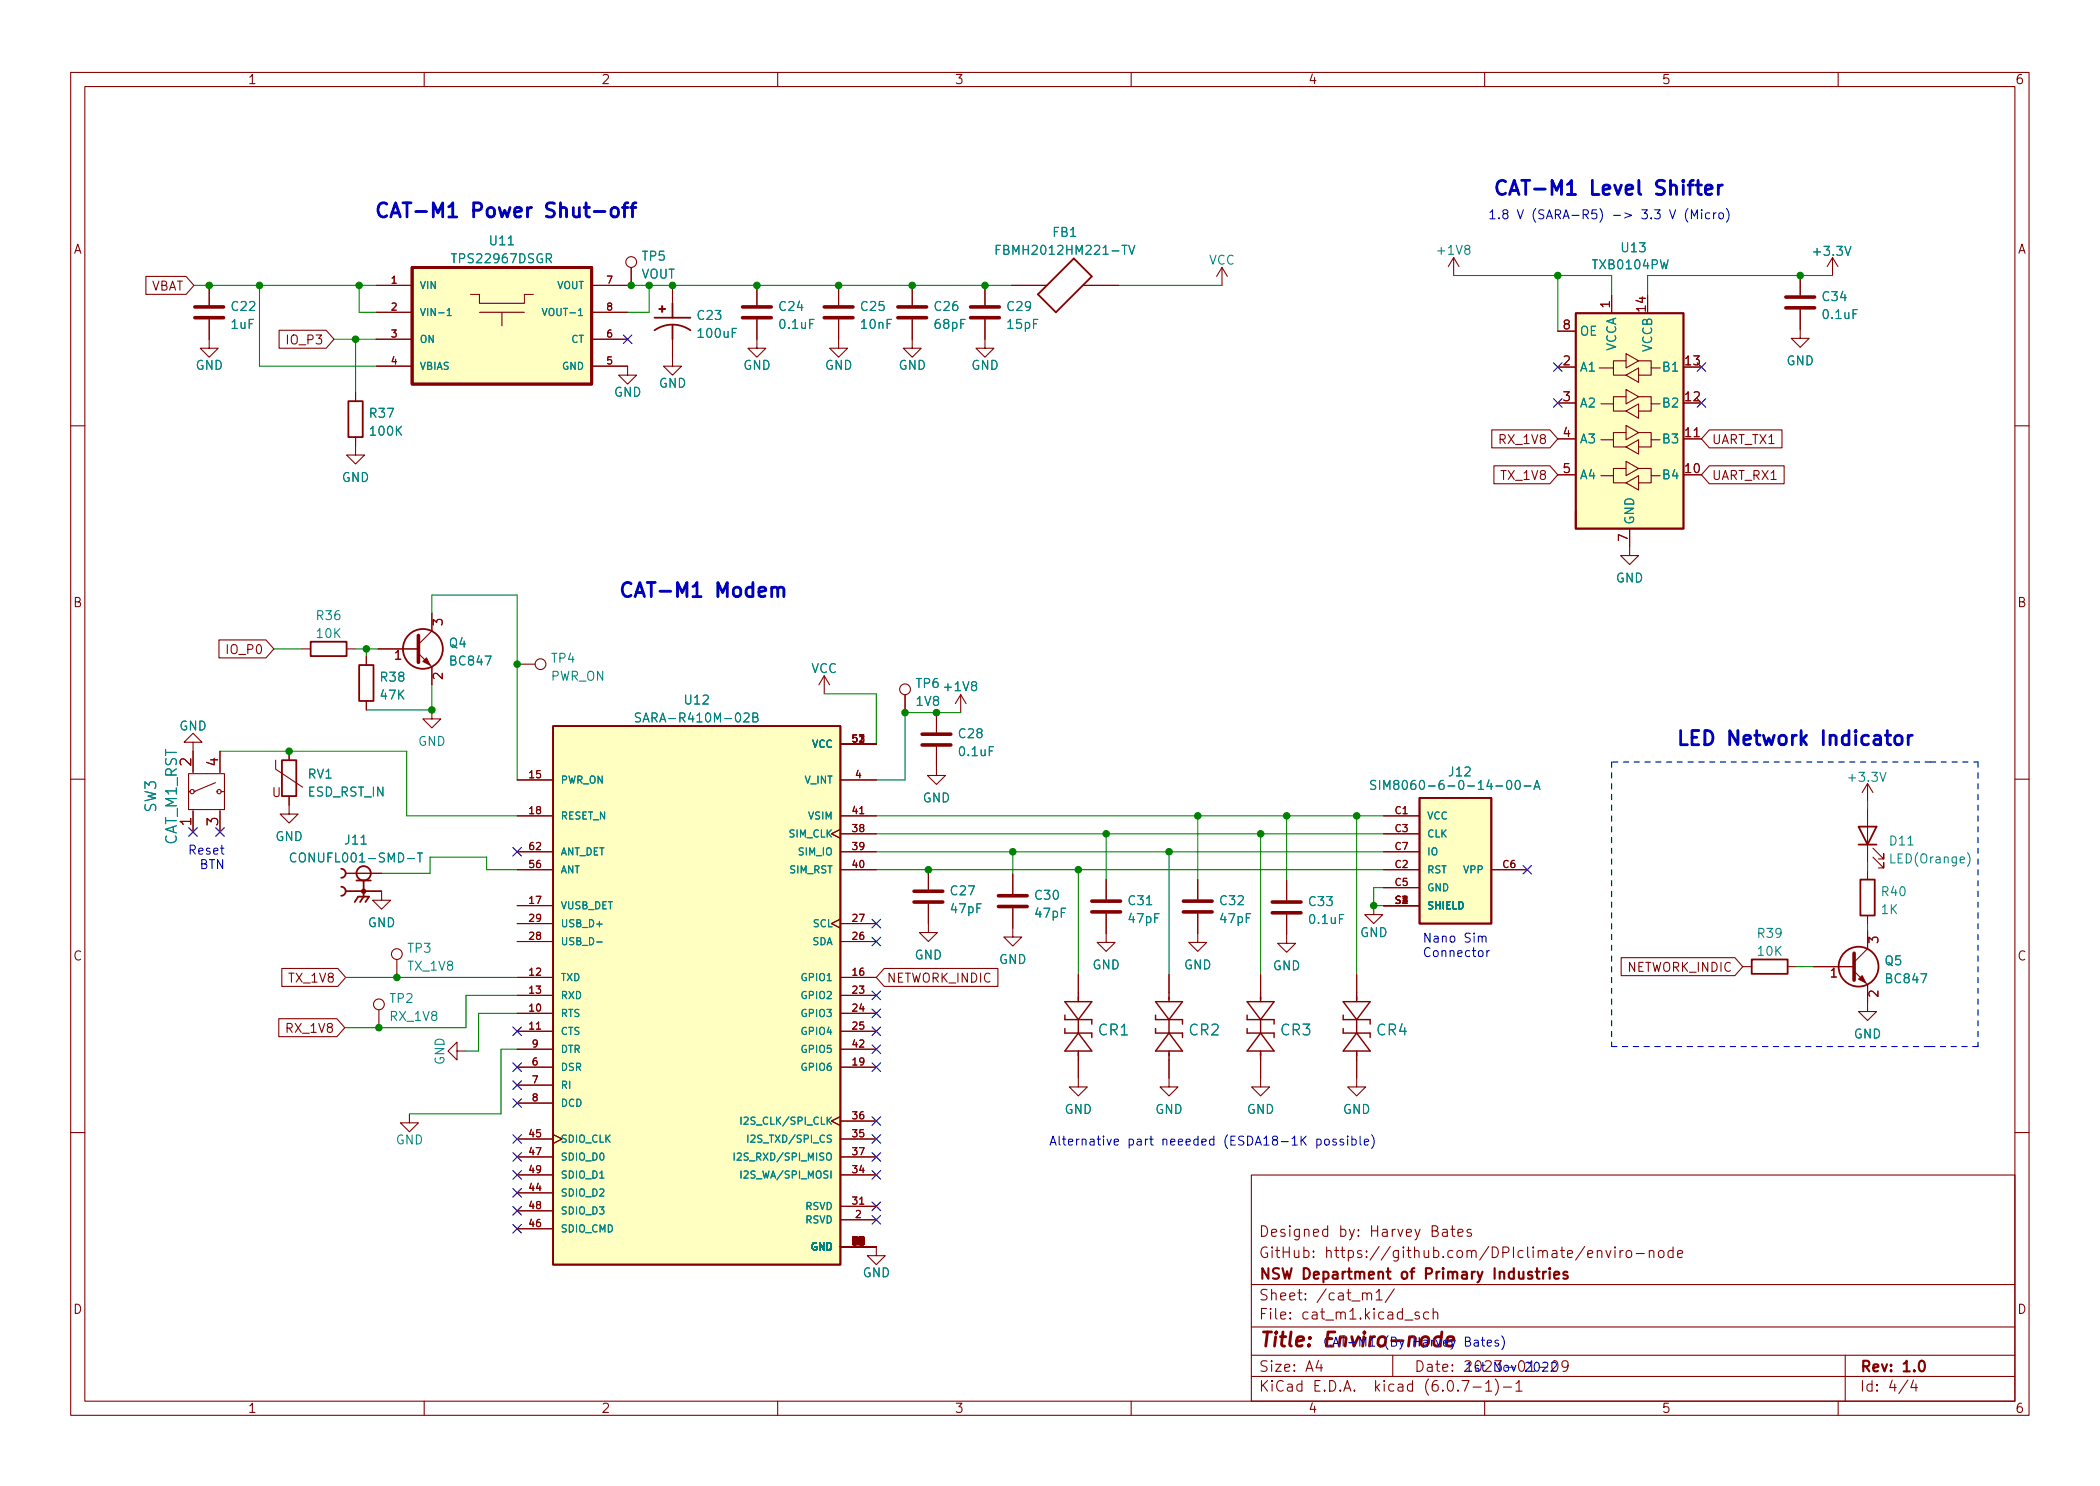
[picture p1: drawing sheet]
<svg xmlns="http://www.w3.org/2000/svg" width="297mm" height="210mm" viewBox="0 0 297 210" stroke-linecap="round" stroke-linejoin="round" font-family="sans-serif">
<g fill="none" stroke="#840000" stroke-width=".15">
<path d="M10 10.2h277v190.1h-277zM12 12.2h273v186.1h-273zM60 10.2v2M110 10.2v2M160 10.2v2M210 10.2v2M260 10.2v2M20.6 39.1h5.7l1.1 1.3-1.1 1.3h-5.7zM89.3 37.8v2.6M172.8 37.8l-.7 1.3M172.8 37.8v2.6M172.8 37.8l.8 1.3"/>
<path d="M205.6 36.4l-.7 1.3M205.6 36.4v2.6M205.6 36.4l.8 1.3M254.6 39v2.8M259.2 36.4l-.8 1.3M259.2 36.4v2.6M259.2 36.4l.8 1.3M29.6 45.2v4.1h1.3l-1.3 1.2-1.3-1.2h1.3M29.6 40.4v2.8M39.5 46.7h6.6l1.1 1.3-1.1 1.3h-6.6zM50.3 55.5v1.3M53.2 44.2h5.1"/>
<path d="M53.2 40.4h5.1M53.2 48h5.1M53.2 51.8h5.1M66.5 41.7h1.3v1.2h6.4v-1.2h1.2M67.8 44.2h6.4M71 44.2v1.9M83.7 51.8h5.1v1.3h1.2l-1.2 1.3-1.3-1.3h1.3M83.7 44.2h5.1M83.7 40.4h5.1M83.7 48h5.1M95.1 48v3.8h1.3l-1.3 1.3-1.2-1.3h1.2M95.1 40.4v2.5"/>
<path d="M107.1 45.2v4.1h1.2l-1.2 1.2-1.3-1.2h1.3M107.1 40.4v2.8M118.6 45.2v4.1h1.3l-1.3 1.2-1.3-1.2h1.3M118.6 40.4v2.8M129 45.2v4.1h1.3l-1.3 1.2-1.2-1.2h1.2M129 40.4v2.8M139.3 45.2v4.1h1.3l-1.3 1.2-1.3-1.2h1.3M139.3 40.4v2.8M143 40.4h5.1M153.2 40.4h5M220.3 51.9h2.6M220.3 57h2.6"/>
<path d="M220.3 46.9h2.6M226.2 52.1h2v1h1.8M226.4 57.1h1.8v1.1h1.8M228 41.8v2.5M230 56.1h-1.8v1M230 51h-1.8v1.1M230 58.2l1.8-1.1v2.1zM230 53.1l1.8-1v2zM230 55.1l1.8 1-1.8 1zM230 50l1.8 1-1.8 1.1zM231.8 56.1h1.8v1h1.2M231.8 51h1.8v1.1h1.2"/>
<path d="M233.6 57.1v1.1h-1.8M233.6 52.1v1h-1.8M254.6 43.8v4.1h1.3l-1.3 1.2-1.2-1.2h1.2M10 60.2h2M50.3 61.8v2.6h1.3l-1.3 1.3-1.3-1.3h1.3M211 60.8h8.2l1.1 1.3-1.1 1.3h-8.2zM211.3 65.9h7.9l1.1 1.3-1.1 1.2h-7.9zM220.3 62.1h2.6M220.3 67.2h2.6M226.4 67.3h1.8v1h1.8M226.4 62.2h1.8v1h1.8M230 66.3h-1.8v1"/>
<path d="M230 61.2h-1.8v1M230 68.3l1.8-1v2zM230 63.2l1.8-1v2.1zM230 65.3l1.8 1-1.8 1zM230 60.2l1.8 1-1.8 1zM230.5 74.8v3.8h1.3l-1.3 1.3-1.3-1.3h1.3M231.8 66.3h1.8v1h1.2M231.8 61.2h1.8v1h1.2M233.6 67.3v1h-1.8M233.6 62.2v1h-1.8M238.1 62.1h2.6M241.8 60.8h10.3v2.6h-10.3l-1.1-1.3z"/>
<path d="M241.8 65.9h10.6v2.5h-10.6l-1.1-1.2zM285 60.2h2M31 90.5h6.6l1.1 1.3-1.1 1.3h-6.6zM42.7 91.8h1.2M49 91.8h1.3M51.8 92.8v1.3M51.8 99.2v1.3M53.5 91.8h5.7M59.2 92.5l1.9 1.9v2.5M61.1 86.7v2.6l-1.9 1.9M73.2 94h2.5M116.6 95.6l-.8 1.3"/>
<path d="M116.6 95.6v2.6M116.6 95.6l.7 1.3M128 98.3v2.5M135.9 98.3l-.8 1.3M135.9 98.3v2.5M135.9 98.3l.8 1.3M10 110.2h2M26.7 109.5h5v5h-5zM26.7 112h.2M27.3 105h1.3l-1.3-1.2-1.3 1.2h1.3v4.3M27.3 114.7v3M27.5 112h.1"/>
<path d="M30.5 110.7l-3.1 1.3M30.7 112h.1M31.1 106.3v3M31.1 114.7v3M31.2 112h.5M39 107.6v1.2l3.8 2.6M40.9 112.6v2.6h1.3l-1.3 1.3-1.3-1.3h1.3M40.9 106.3v1.3M61.1 100.5v1.2h1.3l-1.3 1.3-1.3-1.3h1.3M73.2 110.4h5M73.2 115.4h5M118.9 117.3l-1.3 .7 1.3 .6"/>
<path d="M118.9 110.4h5.1M118.9 115.4h5.1M118.9 118h5.1M118.9 105.3h5.1M132.5 105.7v4h1.2l-1.2 1.3-1.3-1.3h1.3M132.5 100.8v2.8M195.7 115.4h5.1M195.7 118h5.1M264.2 110.9v2.5M264.2 114.4v7.6M264.2 110.9l-.8 1.2M264.2 110.9l.7 1.2"/>
<path d="M285 110.2h2M39.9 137h7.9l1.1 1.3-1.1 1.3h-7.9zM48.9 126.1h5.1v1.3h1.2l-1.2 1.2-1.3-1.2h1.3M48.9 123.6h5.1M56.1 135.8v2.5M73.2 138.3h5M73.2 128.1h5M73.2 133.2h5M73.2 130.7h5M73.2 120.5h5M73.2 123.1h5M118.9 130l-1.3 .7 1.3 .6"/>
<path d="M118.9 138.3h5.1M118.9 133.2h5.1M118.9 130.7h5.1M118.9 120.5h5.1M118.9 123.1h5.1M125.1 137h16.1v2.6h-16.1l-1.1-1.3zM131.3 127.9v4h1.3l-1.3 1.3-1.3-1.3h1.3M131.3 123.1v2.8M143.3 128.5v4.1h1.2l-1.2 1.3-1.3-1.3h1.3M143.3 123.7v2.8M152.5 137.9v2.6M156.5 129.3v4h1.2l-1.2 1.3-1.3-1.3h1.3"/>
<path d="M156.5 124.5v2.7M165.4 137.9v2.6M169.4 129.3v4h1.3l-1.3 1.3-1.3-1.3h1.3M169.4 124.5v2.7M178.3 137.9v2.6M182 129.4v4.1h1.3l-1.3 1.2-1.3-1.2h1.3M182 124.6v2.8M191.9 137.9v2.6M194.3 128.1v1.3h1.3l-1.3 1.3-1.3-1.3h1.3M195.7 128.1h5.1M195.7 120.5h5.1M195.7 123.1h5.1"/>
<path d="M195.7 125.6h5.1M210.9 123.1h5.1M229.3 135.5h16.1l1.1 1.3-1.1 1.2h-16.1zM246.5 136.8h1.3M252.9 136.8h1.2M256.5 136.8h5.8M262.3 137.4l1.9 1.9v3.8h1.2l-1.2 1.3-1.3-1.3h1.3M264.2 131.7v2.5l-1.9 1.9M264.2 123.2v1.3M264.2 129.5v1.3M264.9 121.3l1.5 1.5v-.8v.8h-.7M264.9 120l1.5 1.5v-.7v.7h-.7"/>
<path d="M39.4 144.1h8.3l1.1 1.3-1.1 1.3h-8.3zM53.6 142.9v2.5M57.9 157.6v1.3h1.3l-1.3 1.2-1.3-1.2h1.3M64.6 148.7v-1.3l-1.2 1.3 1.2 1.3v-1.3h1.3M73.2 143.4h5M73.2 145.9h5M73.2 140.8h5M73.2 151h5M73.2 148.5h5M73.2 153.5h5M73.2 156.1h5M118.9 158l-1.3 .6 1.3 .7"/>
<path d="M118.9 143.4h5.1M118.9 145.9h5.1M118.9 140.8h5.1M118.9 151h5.1M118.9 158.6h5.1M118.9 148.5h5.1M152.5 150v3.8h1.3l-1.3 1.3-1.2-1.3h1.2M165.4 150v3.8h1.2l-1.2 1.3-1.3-1.3h1.3M178.3 150v3.8h1.3l-1.3 1.3-1.3-1.3h1.3M191.9 150v3.8h1.3l-1.3 1.3-1.3-1.3h1.3M10 160.2h2M73.2 166.2h5"/>
<path d="M73.2 161.2h5M73.2 163.7h5M73.2 168.8h5M73.2 173.9h5M73.2 171.3h5M78.2 160.5l1.3 .7-1.3 .6M118.9 176.4h5.1v1.3h1.2l-1.2 1.2-1.3-1.2h1.3M118.9 172.6h5.1M118.9 170.7h5.1M118.9 166.2h5.1M118.9 161.2h5.1M118.9 163.7h5.1"/>
<path d="M177 166.3h108v32h-108zM204.1 174l.1-.1 .4 .1 .1 .9M204.7 174.3l-.5 .1a.29 .29 0 0 0-.2 .2 .29 .29 0 0 0 .2 .3h.5M205.2 173.9h.6M205.4 173.4v1.3l.1 .2h.3M206.2 174.4l.7-.1v-.3l-.5-.1-.2 .2 .1 .8h.1h.5M208.1 174l-.4-.1-.2 .2 .1 .3 .5 .1v.1v.3h-.2h-.4M224.6 177.4l.7-.1-.1-.3-.4-.1-.2 .2v.8h.2h.4M225.9 177.1a.37 .37 0 0 1 .7 0v.8M225.9 176.9v1M227.1 176.9l.4 1 .4-1M228.4 176.4v.1v.1l.1-.1-.1-.1v.2"/>
<path d="M228.4 176.9v1M229.1 176.9v1M229.6 176.9l-.3 .1-.2 .2M230.1 177.1a.41 .41 0 0 1 .4-.2 .41 .41 0 0 1 .3 .3v.4a.41 .41 0 0 1-.4 .3 .41 .41 0 0 1-.4-.3zM231.4 177.4h1.2M233.3 177.1a.37 .37 0 0 1 .6 0v.8M233.3 176.9v1M234.7 177a.41 .41 0 0 1 .7 .2v.4a.41 .41 0 0 1-.4 .3 .41 .41 0 0 1-.4-.3v-.4zM236.6 177l-.4-.1-.3 .3v.4l.2 .3h.1h.4M236.6 176.4v1.5M237.3 177.4l.7-.1-.1-.3-.4-.1-.2 .2 .1 .8h.1h.4M285 160.2h2"/>
<path d="M60 198.3v2M110 198.3v2M160 198.3v2M177 194.8h108M177 191.8h108M177 187.8h108M177 181.8h108M186.5 192.5l-.4 1h1M186.9 193v1M193.4 183.1l.2-.2 .3 .1 .1 .9M194.6 182.9l.5-.5v1.5M194.6 183.9h.9"/>
<path d="M197 191.8v3M197.2 182.4l-1.3 1.9M198.7 186.8h1.2M200.4 192.5a.79 .79 0 0 1 .9 .5 .79 .79 0 0 1-.3 1h-.6zM200.7 185.7l-.3-.1-.3 .2 .1 .3 .5 .1 .1 .1-.1 .3h-.1h-.5M201.9 193.1l.2-.1 .4 .1 .1 .9M202.1 185.7l-.5-.1-.2 .3v.4l.1 .3h.1h.5M202.6 193.4l-.5 .1a.29 .29 0 0 0-.2 .2 .29 .29 0 0 0 .2 .3h.5M202.7 185.8a.37 .37 0 0 1 .7 0v.8M202.7 185.1v1.5M203.1 193h.5M203.3 192.5v1.3l.1 .2h.2"/>
<path d="M204.1 193.5l.7-.1-.1-.3-.4-.1-.2 .2v.8h.2h.4M205.4 193.9l.1 .1h-.1v-.1v.1M205.4 193.1l.1 .1h-.1v-.1v.1M206.8 195.3h1l-.7 1.5M208.4 196.3h1.1M210 198.3v2M210.1 195.8l.5-.5v1.5M210.1 196.8h.9M211.5 195.1a1.72 1.72 0 0 1 0 2.3M212.6 196.3h1.2M214.4 195.8l.5-.5v1.5M214.4 196.8h.9"/>
<path d="M217.7 193.5h1.2M219.7 192.6a.36 .36 0 0 1 .6 .2 .77 .77 0 0 1-.4 1.2 1 1 0 0 1-.2-1.4zM221.8 193.2l-.3 .3-.4-.1-.2-.2v-.4l.2-.2 .4-.1 .2 .2a.99 .99 0 0 1-.3 1.3h-.3M260 198.3v2M261 191.8v6.5M269.9 195.3l-1.3 1.9M270.6 195.3l-.3 1h.9M271 195.8v1"/>
<circle cx="89.3" cy="37.1" r=".76"/>
<circle cx="76.5" cy="94" r=".76"/>
<circle cx="128" cy="97.5" r=".76"/>
<circle cx="27.2" cy="112" r=".3"/>
<circle cx="31" cy="112" r=".3"/>
<circle cx="56.1" cy="135" r=".76"/>
<circle cx="53.6" cy="142.1" r=".76"/>
</g>
<path d="M217.2 179.9h.6M217.4 179.4v1.3l.1 .2h.3M218.3 179.9v1M218.7 179.9l-.3 .1-.1 .2M219.2 179.4l-.1 .1 .1 .1 .1-.1-.1-.1v.2M219.2 179.9v1M219.8 180.4l.8-.1-.1-.3-.4-.1-.3 .2 .1 .8h.2h.4M221.7 180l-.4-.1-.2 .2 .1 .3 .5 .1 .1 .1-.1 .3h-.1h-.5M271.6 192.6a.36 .36 0 0 1 .6 .2 .77 .77 0 0 1-.4 1.2 1 1 0 0 1-.2-1.4z" fill="none" stroke="#840000" stroke-width=".3"/>
<path d="M204 188.5l-.3 2" fill="none" stroke="#840000" stroke-width=".4"/>
<g fill="#ffffc2" stroke="#ffffc2" stroke-width=".14">
<path d="M78.2 102.7h40.7v76.2h-40.7z"/>
<path d="M200.8 112.9h10.1v17.8h-10.1z"/>
<path d="M222.9 44.3h15.2v30.5h-15.2z"/>
<path d="M58.3 37.8h25.4v16.6h-25.4z"/>
</g>
<g fill="none" stroke="#840000" stroke-width=".25">
<path d="M49.3 56.8h2v5h-2zM92.6 46.7a4.4 4.4 0 0 1 5.1 0M92.6 45h5.1M95.1 42.9v2.1M95.1 46v2M146.8 41.7l5.1-5.1 2.5 2.5-5 5.1zM222.9 44.3h15.2v30.5h-15.2zM222.9 72.3v2.5zM43.9 90.8h5.1v2h-5.1zM50.8 94.1h2v5.1h-2zM39.9 107.6h2v5h-2zM78.2 102.7h40.7v76.2h-40.7z"/>
<path d="M200.8 112.9h10.1v17.8h-10.1zM262.9 117h2.5l-1.2 2.5zM262.9 119.5h2.5M48.3 125.5a.64 .64 0 0 1 .6 .6 .64 .64 0 0 1-.6 .6M48.3 122.9a.64 .64 0 0 1 .6 .7 .64 .64 0 0 1-.6 .6M50.2 127.6l.5-.7h1.5l-.5 .7M50.4 124.6h2.1M51.4 124.6v2.3l-.5 .7M247.8 135.8h5.1v2h-5.1zM263.1 124.5h2.1v5h-2.1z"/>
<circle cx="59.8" cy="91.8" r="2.82"/>
<circle cx="51.4" cy="123.6" r="1.02"/>
<circle cx="51.4" cy="126.1" r=".25"/>
<circle cx="262.9" cy="136.8" r="2.82"/>
</g>
<g fill="none" stroke="#008484" stroke-width=".15">
<path d="M140.9 35.3h.4M141.5 34.7h-.6v1.3M159.7 34.7l.4 1.3 .4-1.3M63.3 43.9l.2-.3v1M63.3 44.6h.5M76.7 43.6l.3 1 .4-1M90.6 100.9h-.5l-.2 .1v.4l.6 .2 .1 .3-.2 .2h-.5M106.5 101.5l.5-.1 .2-.2-.2-.3h-.5v1.2h.5l.2-.2a.33 .33 0 0 0-.3-.4M194.6 110.5l-.5-.1-.2 .1v.4l.6 .2 .1 .4-.2 .2-.5-.1M195.1 110.4v1.3M195.7 111.7v-1.3l.5 .9 .4-.9v1.3M214.4 110.5l.2-.1a.69 .69 0 0 1 .3 1.2l-.2 .1a.69 .69 0 0 1-.3-1.2z"/>
<path d="M215.6 111.2h.9M217 111.7l.4-1.3 .4 1.3M217.1 111.3h.6M41.9 120.8a.51 .51 0 0 0-.7 0 .51 .51 0 0 0-.1 .6 .48 .48 0 0 0 .2 .5 .48 .48 0 0 0 .6-.1M59 120.7h.8M59.4 120.7v1.3M84.4 133.3h.8M278.3 120.6a1.46 1.46 0 0 1 0 2M104.8 158.1v1M105.2 158.2l.4-.1 .2 .3-.6 .7h.6M103.8 163.1v1.1M104.3 163.2l.4-.1 .2 .3-.7 .8h.7"/>
<path d="M104.8 165.7v1M105.8 160.6v1M106.2 160.7l.4-.1 .2 .3-.6 .7h.6"/>
</g>
<g fill="none" stroke="#840000" stroke-width=".2">
<path d="M150.6 141.7h3.8l-1.9 2.6zM150.6 143.6v.7h3.8v.6M150.6 145.5v.7h3.8v.6M152.5 146.2l1.9 2.5h-3.8zM152.5 140.5v1.2M152.5 144.3v1.9M152.5 148.7v1.3M163.4 141.7h3.9l-1.9 2.6zM163.4 143.6v.7h3.9v.6M163.4 145.5v.7h3.9v.6M165.4 146.2l1.9 2.5h-3.9zM165.4 140.5v1.2"/>
<path d="M165.4 144.3v1.9M165.4 148.7v1.3M176.4 141.7h3.8l-1.9 2.6zM176.4 143.6v.7h3.8v.6M176.4 145.5v.7h3.8v.6M178.3 146.2l1.9 2.5h-3.8zM178.3 140.5v1.2M178.3 144.3v1.9M178.3 148.7v1.3M190 141.7h3.8l-1.9 2.6zM190 143.6v.7h3.8v.6M190 145.5v.7h3.8v.6"/>
<path d="M191.9 140.5v1.2M191.9 144.3v1.9M191.9 148.7v1.3M191.9 146.2l1.9 2.5h-3.8z"/>
</g>
<g fill="none" stroke="#840000" stroke-width=".51">
<path d="M27.6 43.4h4M27.6 45h4M105 43.4h4.1M105 45h4.1M116.6 43.4h4M116.6 45h4M127 43.4h4.1M127 45h4.1M137.3 43.4h4.1M137.3 45h4.1M252.6 43.6h4.1M252.6 42h4.1"/>
<path d="M59.2 89.9v3.8M130.4 105.4h4.1M130.4 103.9h4.1M129.3 127.6h4M129.3 126.1h4M141.2 128.3h4.1M141.2 126.7h4.1M154.4 129h4.1M154.4 127.5h4.1M167.4 129h4M167.4 127.5h4M180 129.2h4"/>
<path d="M180 127.6h4M262.3 134.9v3.8"/>
</g>
<g fill="#840000" stroke="#840000" stroke-width=".15">
<path d="M262.9 138.6l.5-.6 .5 1.1z"/>
<path d="M59.8 93.6l.5-.5 .5 1z"/>
<path d="M93.6 43.3h.1v.9h-.1z"/>
<path d="M93.2 43.7h.9v.1h-.9z"/>
</g>
<path d="M58.3 37.8h25.4v16.6h-25.4z" fill="none" stroke="#840000" stroke-width=".41"/>
<g fill="none" stroke="#0000c2" stroke-width=".15">
<path d="M238.8 29.5a1.46 1.46 0 0 0 0 1.9M239.2 31v-1.3l.5 .9 .4-.9v1.3M240.7 29.7v.1M240.7 30.1v.9M241.8 30.2l-.3-.1-.3 .2v.4l.2 .2h.4M242.4 30.1v.9M242.7 30.1l-.2 .1-.1 .1M243.2 30.2l.3-.1 .3 .2v.4l-.3 .3-.3-.1-.1-.2v-.4zM244.2 29.5a1.46 1.46 0 0 1 0 1.9M209.1 132.6l.2-.1h.3l.1 .8M209.7 132.6l.1-.1h.3l.1 .8M210.3 134.5v.8"/>
<path d="M210.7 134.5l-.3 .1-.1 .1M186.3 161.2h.3l.3 .2v.4l-.1 .2h-.5M187.5 161.2h.3l.2 .2v.4l-.2 .2h-.3l-.1-.2v-.4zM189 161.2h-.3l-.2 .2 .1 .1 .4 .2v.3h-.5M190 161.2h-.3l-.2 .2 .1 .1 .4 .2v.3h-.5M190.6 160.7v.2M190.6 161.2v.8M191.2 161.2h.4l.2 .2v.4l-.1 .2h-.5M191.2 160.7v1.3M192.4 160.7v1.1l.2 .2M193 161.6l.6-.1-.1-.3h-.3l-.2 .2v.6h.5M194 160.6a1.46 1.46 0 0 1 0 1.9"/>
<path d="M208.6 189.7h.4l.1 .8M209.1 189.9l-.4 .1a.25 .25 0 0 0-.2 .2 .25 .25 0 0 0 .2 .3l.4-.1M209.5 189.6h.5M209.7 189.2v1.1l.1 .1 .2 .1M210.4 190l.6-.1-.1-.2-.3-.1-.2 .2v.6h.5M211.9 189.7l-.3-.1-.1 .2v.2l.4 .1v.3h-.4M212.4 189a1.46 1.46 0 0 1 0 1.9M218.2 192.9l.2-.1h.3l.2 .1v.2v.2l-.7 .7h.7M219.4 192.9l.2-.1h.3l.2 .1 .1 .2-.1 .2-.7 .7h.8"/>
</g>
<g fill="none" stroke="#0000c2" stroke-width=".4">
<path d="M84 29.9h1.6M86.6 29.5a.54 .54 0 0 1 .9 .2v.6a.54 .54 0 0 1-.6 .4 .54 .54 0 0 1-.5-.4v-.6zM88 29.4h.8M88.8 28.7l-.4 .1-.1 .2v1.7M89.2 29.4h.7M89.9 28.7l-.3 .1-.1 .2v1.7M239.9 26.2h.8M240.2 25.5v1.7l.1 .2 .4 .1M241.2 26.9l1-.2-.1-.4-.6-.1-.3 .3v.7l.1 .2 .2 .1 .6-.1M243 26.2v1.3M243.6 26.2a.51 .51 0 0 0-.6 .4M109.2 83.3a.5 .5 0 0 1 .8 .1v1"/>
<path d="M110 83.4l.3-.3 .5 .1 .1 .2v1M268.2 104.1a.54 .54 0 0 1 .9 .3v.6a.54 .54 0 0 1-.6 .4 .54 .54 0 0 1-.5-.4v-.6zM269.9 104v1.4M270.5 104a.51 .51 0 0 0-.6 .4"/>
</g>
<path d="M228 107.8v40.3M273 107.8h6.8M273 107.8h-45M279.8 107.8v40.3M228 148.1h45.2M272.9 148.1h6.9M279.8 148.1v-.2" fill="none" stroke="#0000c2" stroke-width=".15" stroke-dasharray=".8 .8"/>
<g fill="none" stroke="#008400" stroke-width=".15">
<path d="M205.6 39h22.4v2.8M220.3 39v7.9M259.2 39h-26.2v2.8M27.4 40.4h25.8M36.7 40.4v11.4h16.5M47.2 48h6M50.3 48v7.5M50.8 40.4v3.8h2.4M88.8 40.4h54.2M91.8 40.4v3.8h-3M158.2 40.4h14.6M38.7 91.8h4"/>
<path d="M50.3 91.8h3.2M51.8 91.8v1M61.1 86.7v-2.5h12.1v26.2M61.1 96.9v3.6h-9.3M116.6 98.2h7.4v7.1M31.1 106.3h26.4v9.1h15.7M124 115.4h71.7M124 118h71.7M135.9 100.8h-7.9v9.6h-4M156.5 118v6.5M169.4 115.4v9.1M178.3 118v19.9"/>
<path d="M182 115.4v9.2M191.9 115.4v22.5M264.2 113.4v1M48.9 138.3h24.3M73.2 123.1h-4.4v-1.8h-8v2.3h-6.8M124 120.5h71.7M124 123.1h71.7M143.3 120.5v3.2M152.5 123.1v14.8M165.4 120.5v17.4M195.7 125.6h-1.4v2.5h1.4M254.1 136.8h2.4"/>
<path d="M264.2 122v1.2M264.2 130.8v.9M73.2 148.5h-2.3v9.1h-13M73.2 140.8h-7.3v4.6h-17.1M73.2 143.4h-5.5v5.3h-1.8"/>
</g>
<g fill="none" stroke="#000084" stroke-width=".15">
<path d="M88.2 47.4l1.2 1.2M89.4 47.4l-1.2 1.2M219.7 56.4l1.3 1.2M219.7 51.3l1.3 1.2M221 56.4l-1.3 1.2M221 51.3l-1.3 1.2M240.1 56.4l1.2 1.2M240.1 51.3l1.2 1.2M241.3 56.4l-1.2 1.2M241.3 51.3l-1.2 1.2M26.7 117.1l1.2 1.2M27.9 117.1l-1.2 1.2"/>
<path d="M30.5 117.1l1.2 1.2M31.7 117.1l-1.2 1.2M72.5 119.9l1.3 1.2M73.8 119.9l-1.3 1.2M123.3 130.1l1.3 1.2M123.3 132.6l1.3 1.2M124.6 130.1l-1.3 1.2M124.6 132.6l-1.3 1.2M215.4 122.4l1.2 1.3M216.6 122.4l-1.2 1.3M72.5 150.4l1.3 1.2M72.5 145.3l1.3 1.2"/>
<path d="M72.5 152.9l1.3 1.2M72.5 155.5l1.3 1.2M73.8 150.4l-1.3 1.2M73.8 145.3l-1.3 1.2M73.8 152.9l-1.3 1.2M73.8 155.5l-1.3 1.2M123.3 150.4l1.3 1.2M123.3 158l1.3 1.2M123.3 147.8l1.3 1.3M123.3 140.2l1.3 1.2M123.3 145.3l1.3 1.2M123.3 142.8l1.3 1.2"/>
<path d="M124.6 150.4l-1.3 1.2M124.6 158l-1.3 1.2M124.6 147.8l-1.3 1.3M124.6 140.2l-1.3 1.2M124.6 145.3l-1.3 1.2M124.6 142.8l-1.3 1.2M72.5 165.6l1.3 1.2M72.5 173.2l1.3 1.3M72.5 163.1l1.3 1.2M72.5 168.2l1.3 1.2M72.5 170.7l1.3 1.2M72.5 160.5l1.3 1.3"/>
<path d="M73.8 165.6l-1.3 1.2M73.8 173.2l-1.3 1.3M73.8 163.1l-1.3 1.2M73.8 168.2l-1.3 1.2M73.8 170.7l-1.3 1.2M73.8 160.5l-1.3 1.3M123.3 160.5l1.3 1.3M123.3 163.1l1.3 1.2M123.3 165.6l1.3 1.2M123.3 172l1.3 1.2M123.3 170.1l1.3 1.2M124.6 160.5l-1.3 1.3"/>
<path d="M124.6 163.1l-1.3 1.2M124.6 165.6l-1.3 1.2M124.6 172l-1.3 1.2M124.6 170.1l-1.3 1.2"/>
</g>
<g fill="#008400" stroke="#008400" stroke-width=".15">
<circle cx="56.1" cy="138.3" r=".46"/>
<circle cx="40.9" cy="106.3" r=".46"/>
<circle cx="53.6" cy="145.4" r=".46"/>
<circle cx="128" cy="100.8" r=".46"/>
<circle cx="132.5" cy="100.8" r=".46"/>
<circle cx="143.3" cy="120.5" r=".46"/>
<circle cx="131.3" cy="123.1" r=".46"/>
<circle cx="91.8" cy="40.4" r=".46"/>
<circle cx="89.3" cy="40.4" r=".46"/>
<circle cx="95.1" cy="40.4" r=".46"/>
<circle cx="107.1" cy="40.4" r=".46"/>
<circle cx="118.6" cy="40.4" r=".46"/>
<circle cx="139.3" cy="40.4" r=".46"/>
<circle cx="129" cy="40.4" r=".46"/>
<circle cx="73.2" cy="94" r=".46"/>
<circle cx="51.8" cy="91.8" r=".46"/>
<circle cx="61.1" cy="100.5" r=".46"/>
<circle cx="29.6" cy="40.4" r=".46"/>
<circle cx="36.7" cy="40.4" r=".46"/>
<circle cx="50.8" cy="40.4" r=".46"/>
<circle cx="50.3" cy="48" r=".46"/>
<circle cx="254.6" cy="39" r=".46"/>
<circle cx="220.3" cy="39" r=".46"/>
<circle cx="156.5" cy="118" r=".46"/>
<circle cx="152.5" cy="123.1" r=".46"/>
<circle cx="165.4" cy="120.5" r=".46"/>
<circle cx="178.3" cy="118" r=".46"/>
<circle cx="169.4" cy="115.4" r=".46"/>
<circle cx="194.3" cy="128.1" r=".46"/>
<circle cx="191.9" cy="115.4" r=".46"/>
<circle cx="182" cy="115.4" r=".46"/>
</g>
<g font-size="2.8" fill="#0000c2">
<text x="211.1" y="27.6">CAT-M1 Level Shifter</text>
<text x="52.8" y="30.8">CAT-M1 Power Shut-off</text>
<text x="87.4" y="84.5">CAT-M1 Modem</text>
<text x="237" y="105.5">LED Network Indicator</text>
</g>
<text font-size="2.8" fill="#840000" x="178" y="190.6">Title: Enviro-node</text>
<g font-size="2.1" fill="#840000">
<text x="27.1" y="108.4" transform="rotate(-90 27.1 108.4)">2</text>
<text x="30.9" y="108.4" transform="rotate(-90 30.9 108.4)">4</text>
<text x="27.1" y="116.8" transform="rotate(-90 27.1 116.8)">1</text>
<text x="30.9" y="116.8" transform="rotate(-90 30.9 116.8)">3</text>
<text x="178" y="178">GitHub: https://github.com/DPIclimate/enviro-node</text>
<text x="178" y="175">Designed by: Harvey Bates</text>
<text x="178" y="184">Sheet: /cat_m1/</text>
<text x="178" y="181">NSW Department of Primary Industries</text>
<text x="178" y="186.7">File: cat_m1.kicad_sch</text>
<text x="178" y="196.9">KiCad E.D.A. kicad (6.0.7-1)-1</text>
<text x="178" y="194.1">Size: A4</text>
<text x="263" y="194.1">Rev: 1.0</text>
<text x="263" y="196.9">Id: 4/4</text>
</g>
<g font-size="2.1" fill="#008484">
<text x="22.1" y="114.9" transform="rotate(-90 22.1 114.9)">SW3</text>
<text x="25" y="119.7" transform="rotate(-90 25 119.7)">CAT_M1_RST</text>
<text x="155.4" y="146.5">CR1</text>
<text x="168.2" y="146.5">CR2</text>
<text x="181.2" y="146.5">CR3</text>
<text x="194.8" y="146.5">CR4</text>
</g>
<g font-size="1.8" fill="#840000">
<text x="35" y="11.9">1</text>
<text x="85" y="11.9">2</text>
<text x="135" y="11.9">3</text>
<text x="185" y="11.9">4</text>
<text x="235" y="11.9">5</text>
<text x="285" y="11.9">6</text>
<text x="10.3" y="35.9">A</text>
<text x="285.3" y="35.9">A</text>
<text x="21.2" y="41.1">VBAT</text>
<text x="221.1" y="46.6">8</text>
<text x="227.7" y="43.5" transform="rotate(-90 227.7 43.5)">1</text>
<text x="232.8" y="44" transform="rotate(-90 232.8 44)">14</text>
<text x="40.8" y="48.7">IO_P3</text>
<text x="221.1" y="51.7">2</text>
<text x="238.4" y="51.7">13</text>
<text x="221.1" y="56.8">3</text>
<text x="238.4" y="56.8">12</text>
<text x="212.3" y="62.8">RX_1V8</text>
<text x="221.1" y="61.8">4</text>
<text x="238.4" y="61.8">11</text>
<text x="242.1" y="62.8">UART_TX1</text>
<text x="212.5" y="67.9">TX_1V8</text>
<text x="221.1" y="66.9">5</text>
<text x="238.4" y="66.9">10</text>
<text x="242.1" y="67.9">UART_RX1</text>
<text x="230.3" y="76.6" transform="rotate(-90 230.3 76.6)">7</text>
<text x="10.3" y="85.9">B</text>
<text x="62.6" y="88.5" transform="rotate(-90 62.6 88.5)">3</text>
<text x="285.3" y="85.9">B</text>
<text x="32.3" y="92.5">IO_P0</text>
<text x="55.8" y="93.3">1</text>
<text x="62.6" y="96.1" transform="rotate(-90 62.6 96.1)">2</text>
<text x="38.5" y="112.8">U</text>
<text x="10.3" y="135.9">C</text>
<text x="230.1" y="137.5">NETWORK_INDIC</text>
<text x="265.7" y="133.5" transform="rotate(-90 265.7 133.5)">3</text>
<text x="285.3" y="135.9">C</text>
<text x="41.1" y="139">TX_1V8</text>
<text x="125.4" y="139">NETWORK_INDIC</text>
<text x="258.9" y="138.3">1</text>
<text x="265.7" y="141.1" transform="rotate(-90 265.7 141.1)">2</text>
<text x="40.8" y="146.1">RX_1V8</text>
<text x="10.3" y="185.9">D</text>
<text x="285.3" y="185.9">D</text>
<text x="35" y="199.9">1</text>
<text x="85" y="199.9">2</text>
<text x="135" y="199.9">3</text>
<text x="185" y="199.9">4</text>
<text x="235" y="199.9">5</text>
<text x="285" y="199.9">6</text>
</g>
<g font-size="1.8" fill="#008484">
<text x="69.4" y="34.7">U11</text>
<text x="149" y="33.5">FB1</text>
<text x="229.4" y="35.7">U13</text>
<text x="64.3" y="37.2">TPS22967DSGR</text>
<text x="90.7" y="39.4">VOUT</text>
<text x="90.9" y="36.9">TP5</text>
<text x="141.8" y="36">FBMH2012HM221-TV</text>
<text x="171" y="37.4">VCC</text>
<text x="203.5" y="36">+1V8</text>
<text x="225.5" y="38.1">TXB0104PW</text>
<text x="256.7" y="36.2">+3.3V</text>
<text x="32.7" y="46.5">1uF</text>
<text x="32.8" y="44">C22</text>
<text x="98.7" y="45.3">C23</text>
<text x="98.9" y="47.8">100uF</text>
<text x="110.3" y="44">C24</text>
<text x="110.4" y="46.5">0.1uF</text>
<text x="121.8" y="44">C25</text>
<text x="121.9" y="46.5">10nF</text>
<text x="132.3" y="44">C26</text>
<text x="132.3" y="46.5">68pF</text>
<text x="142.5" y="44">C29</text>
<text x="142.6" y="46.5">15pF</text>
<text x="223.4" y="47.5">OE</text>
<text x="257.9" y="42.6">C34</text>
<text x="258" y="45.1">0.1uF</text>
<text x="27.6" y="52.3">GND</text>
<text x="105.1" y="52.3">GND</text>
<text x="116.7" y="52.3">GND</text>
<text x="127.1" y="52.3">GND</text>
<text x="137.4" y="52.3">GND</text>
<text x="223.4" y="52.6">A1</text>
<text x="228.6" y="49.8" transform="rotate(-90 228.6 49.8)">VCCA</text>
<text x="233.7" y="49.8" transform="rotate(-90 233.7 49.8)">VCCB</text>
<text x="235.4" y="52.6">B1</text>
<text x="252.7" y="51.7">GND</text>
<text x="52.4" y="59.1">R37</text>
<text x="86.8" y="56.1">GND</text>
<text x="93.2" y="54.9">GND</text>
<text x="223.4" y="57.7">A2</text>
<text x="235.4" y="57.7">B2</text>
<text x="52.5" y="61.6">100K</text>
<text x="223.4" y="62.7">A3</text>
<text x="235.4" y="62.7">B3</text>
<text x="48.3" y="68.2">GND</text>
<text x="223.4" y="67.8">A4</text>
<text x="235.4" y="67.8">B4</text>
<text x="231.1" y="74.3" transform="rotate(-90 231.1 74.3)">GND</text>
<text x="228.5" y="82.4">GND</text>
<text x="44.9" y="87.7">R36</text>
<text x="44.9" y="90.3">10K</text>
<text x="63.6" y="91.6">Q4</text>
<text x="63.8" y="94.2">BC847</text>
<text x="78" y="93.8">TP4</text>
<text x="114.7" y="95.2">VCC</text>
<text x="53.9" y="96.4">R38</text>
<text x="53.9" y="99">47K</text>
<text x="77.9" y="96.3">PWR_ON</text>
<text x="96.9" y="99.7">U12</text>
<text x="129.6" y="97.3">TP6</text>
<text x="129.7" y="99.9">1V8</text>
<text x="133.8" y="97.8">+1V8</text>
<text x="25.3" y="103.4">GND</text>
<text x="59.1" y="105.5">GND</text>
<text x="91" y="102.2">SARA-R410M-02B</text>
<text x="135.7" y="104.4">C28</text>
<text x="135.8" y="107">0.1uF</text>
<text x="43.5" y="112.7">ESD_RST_IN</text>
<text x="43.6" y="110.2">RV1</text>
<text x="130.5" y="113.5">GND</text>
<text x="197.2" y="111.8">SIM8060-6-0-14-00-A</text>
<text x="205" y="109.8">J12</text>
<text x="261.7" y="110.6">+3.3V</text>
<text x="38.9" y="119">GND</text>
<text x="48.9" y="119.5">J11</text>
<text x="267.4" y="119.6">D11</text>
<text x="42.1" y="122">CONUFL001-SMD-T</text>
<text x="267.6" y="122.2">LED(Orange)</text>
<text x="52" y="131.2">GND</text>
<text x="134.5" y="126.7">C27</text>
<text x="134.6" y="129.2">47pF</text>
<text x="146.5" y="127.3">C30</text>
<text x="146.5" y="129.8">47pF</text>
<text x="159.7" y="128.1">C31</text>
<text x="159.7" y="130.6">47pF</text>
<text x="172.6" y="128.1">C32</text>
<text x="172.7" y="130.6">47pF</text>
<text x="185.2" y="128.2">C33</text>
<text x="185.3" y="130.7">0.1uF</text>
<text x="266.1" y="129.3">1K</text>
<text x="266.2" y="126.8">R40</text>
<text x="57.7" y="134.8">TP3</text>
<text x="57.7" y="137.3">TX_1V8</text>
<text x="129.4" y="135.8">GND</text>
<text x="141.3" y="136.4">GND</text>
<text x="154.5" y="137.2">GND</text>
<text x="167.5" y="137.2">GND</text>
<text x="180" y="137.3">GND</text>
<text x="192.4" y="132.6">GND</text>
<text x="248.7" y="132.7">R39</text>
<text x="248.7" y="135.2">10K</text>
<text x="266.6" y="136.6">Q5</text>
<text x="55.2" y="141.9">TP2</text>
<text x="266.9" y="139.1">BC847</text>
<text x="55.3" y="144.4">RX_1V8</text>
<text x="262.2" y="146.9">GND</text>
<text x="62.9" y="150.7" transform="rotate(-90 62.9 150.7)">GND</text>
<text x="56" y="161.9">GND</text>
<text x="150.6" y="157.6">GND</text>
<text x="163.4" y="157.6">GND</text>
<text x="176.3" y="157.6">GND</text>
<text x="189.9" y="157.6">GND</text>
<text x="122" y="180.7">GND</text>
</g>
<g font-size="1.8" fill="#0000c2">
<text x="210.4" y="31">1.8 V (SARA-R5) -&gt; 3.3 V (Micro)</text>
<text x="27.1" y="120.9">Reset</text>
<text x="28.2" y="123">BTN</text>
<text x="201.2" y="133.4">Nano Sim</text>
<text x="201.2" y="135.4">Connector</text>
<text x="148.3" y="162.1">Alternative part neeeded (ESDA18-1K possible)</text>
<text x="187.1" y="190.5">CAT-M1 (By Harvey Bates)</text>
<text x="207.1" y="194.1">1st Nov 2022</text>
</g>
<g font-size="1.4" fill="#840000">
<text x="55.4" y="40.1">1</text>
<text x="85.8" y="40.1">7</text>
<text x="55.4" y="43.9">2</text>
<text x="55.4" y="47.7">3</text>
<text x="85.8" y="47.7">6</text>
<text x="85.8" y="43.9">8</text>
<text x="55.4" y="51.6">4</text>
<text x="85.8" y="51.6">5</text>
<text x="120.6" y="105">51</text>
<text x="121.4" y="105">2</text>
<text x="74.9" y="110.1">15</text>
<text x="121" y="110.1">4</text>
<text x="74.9" y="115.2">18</text>
<text x="120.6" y="117.7">38</text>
<text x="120.6" y="115.2">41</text>
<text x="197.3" y="115.2">C1</text>
<text x="197.3" y="117.7">C3</text>
<text x="74.9" y="122.8">56</text>
<text x="74.9" y="120.3">62</text>
<text x="120.6" y="120.3">39</text>
<text x="120.6" y="122.8">40</text>
<text x="197.3" y="122.8">C2</text>
<text x="197.3" y="125.3">C5</text>
<text x="197.3" y="120.3">C7</text>
<text x="212.6" y="122.8">C6</text>
<text x="74.9" y="127.9">17</text>
<text x="74.9" y="130.4">29</text>
<text x="120.6" y="130.4">27</text>
<text x="197.4" y="127.9">S1</text>
<text x="198.3" y="127.9">2</text>
<text x="74.9" y="133">28</text>
<text x="120.6" y="133">26</text>
<text x="74.9" y="143.1">10</text>
<text x="74.9" y="138">12</text>
<text x="74.9" y="140.6">13</text>
<text x="120.6" y="138">16</text>
<text x="120.6" y="140.6">23</text>
<text x="120.6" y="143.1">24</text>
<text x="74.9" y="145.7">11</text>
<text x="75.3" y="148.2">9</text>
<text x="120.6" y="145.7">25</text>
<text x="120.6" y="148.2">42</text>
<text x="75.3" y="150.7">6</text>
<text x="75.3" y="153.3">7</text>
<text x="75.3" y="155.8">8</text>
<text x="120.6" y="150.7">19</text>
<text x="74.9" y="160.9">45</text>
<text x="120.6" y="160.9">35</text>
<text x="120.6" y="158.4">36</text>
<text x="74.9" y="163.4">47</text>
<text x="74.9" y="166">49</text>
<text x="120.6" y="166">34</text>
<text x="120.6" y="163.4">37</text>
<text x="74.9" y="168.5">44</text>
<text x="74.9" y="173.6">46</text>
<text x="74.9" y="171.1">48</text>
<text x="120.6" y="170.4">31</text>
<text x="121" y="172.3">2</text>
<text x="121" y="176.1">59</text>
<text x="121.4" y="176.1">1</text>
</g>
<g font-size="1.4" fill="#008484">
<text x="59.3" y="40.9">VIN</text>
<text x="78.7" y="40.9">VOUT</text>
<text x="59.3" y="44.7">VIN-1</text>
<text x="77.5" y="44.7">VOUT-1</text>
<text x="59.3" y="48.5">ON</text>
<text x="59.3" y="52.3">VBIAS</text>
<text x="79.5" y="52.3">GND</text>
<text x="80.8" y="48.5">CT</text>
<text x="114.9" y="105.8">VCC</text>
<text x="79.2" y="110.9">PWR_ON</text>
<text x="113.8" y="110.9">V_INT</text>
<text x="79.2" y="115.9">RESET_N</text>
<text x="111.6" y="118.5">SIM_CLK</text>
<text x="114.4" y="115.9">VSIM</text>
<text x="201.8" y="115.9">VCC</text>
<text x="201.8" y="118.5">CLK</text>
<text x="79.2" y="123.6">ANT</text>
<text x="79.2" y="121">ANT_DET</text>
<text x="111.7" y="123.6">SIM_RST</text>
<text x="113.1" y="121">SIM_IO</text>
<text x="201.8" y="123.6">RST</text>
<text x="201.8" y="121">IO</text>
<text x="207.1" y="123.6">VPP</text>
<text x="79.2" y="128.6">VUSB_DET</text>
<text x="79.2" y="131.2">USB_D+</text>
<text x="115" y="131.2">SCL</text>
<text x="201.8" y="126.1">GND</text>
<text x="201.8" y="128.6">SHIELD</text>
<text x="79.2" y="133.7">USB_D-</text>
<text x="114.9" y="133.7">SDA</text>
<text x="79.2" y="143.9">RTS</text>
<text x="79.2" y="138.8">TXD</text>
<text x="79.2" y="141.3">RXD</text>
<text x="113.5" y="138.8">GPIO1</text>
<text x="113.5" y="141.3">GPIO2</text>
<text x="113.5" y="143.9">GPIO3</text>
<text x="79.2" y="146.4">CTS</text>
<text x="79.2" y="149">DTR</text>
<text x="113.5" y="146.4">GPIO4</text>
<text x="113.5" y="149">GPIO5</text>
<text x="79.2" y="151.5">DSR</text>
<text x="79.2" y="154">RI</text>
<text x="113.5" y="151.5">GPIO6</text>
<text x="79.2" y="161.7">SDIO_CLK</text>
<text x="79.2" y="156.6">DCD</text>
<text x="105.7" y="159.1">I2S_CLK/SPI_CLK</text>
<text x="106.7" y="161.7">I2S_TXD/SPI_CS</text>
<text x="79.2" y="164.2">SDIO_D0</text>
<text x="79.2" y="166.7">SDIO_D1</text>
<text x="104.9" y="164.2">I2S_RXD/SPI_MISO</text>
<text x="105.5" y="166.7">I2S_WA/SPI_MOSI</text>
<text x="79.2" y="169.3">SDIO_D2</text>
<text x="79.2" y="171.8">SDIO_D3</text>
<text x="113.9" y="173.1">RSVD</text>
<text x="113.9" y="171.2">RSVD</text>
<text x="79.2" y="174.4">SDIO_CMD</text>
<text x="114.7" y="176.9">GND</text>
</g>
</svg>
